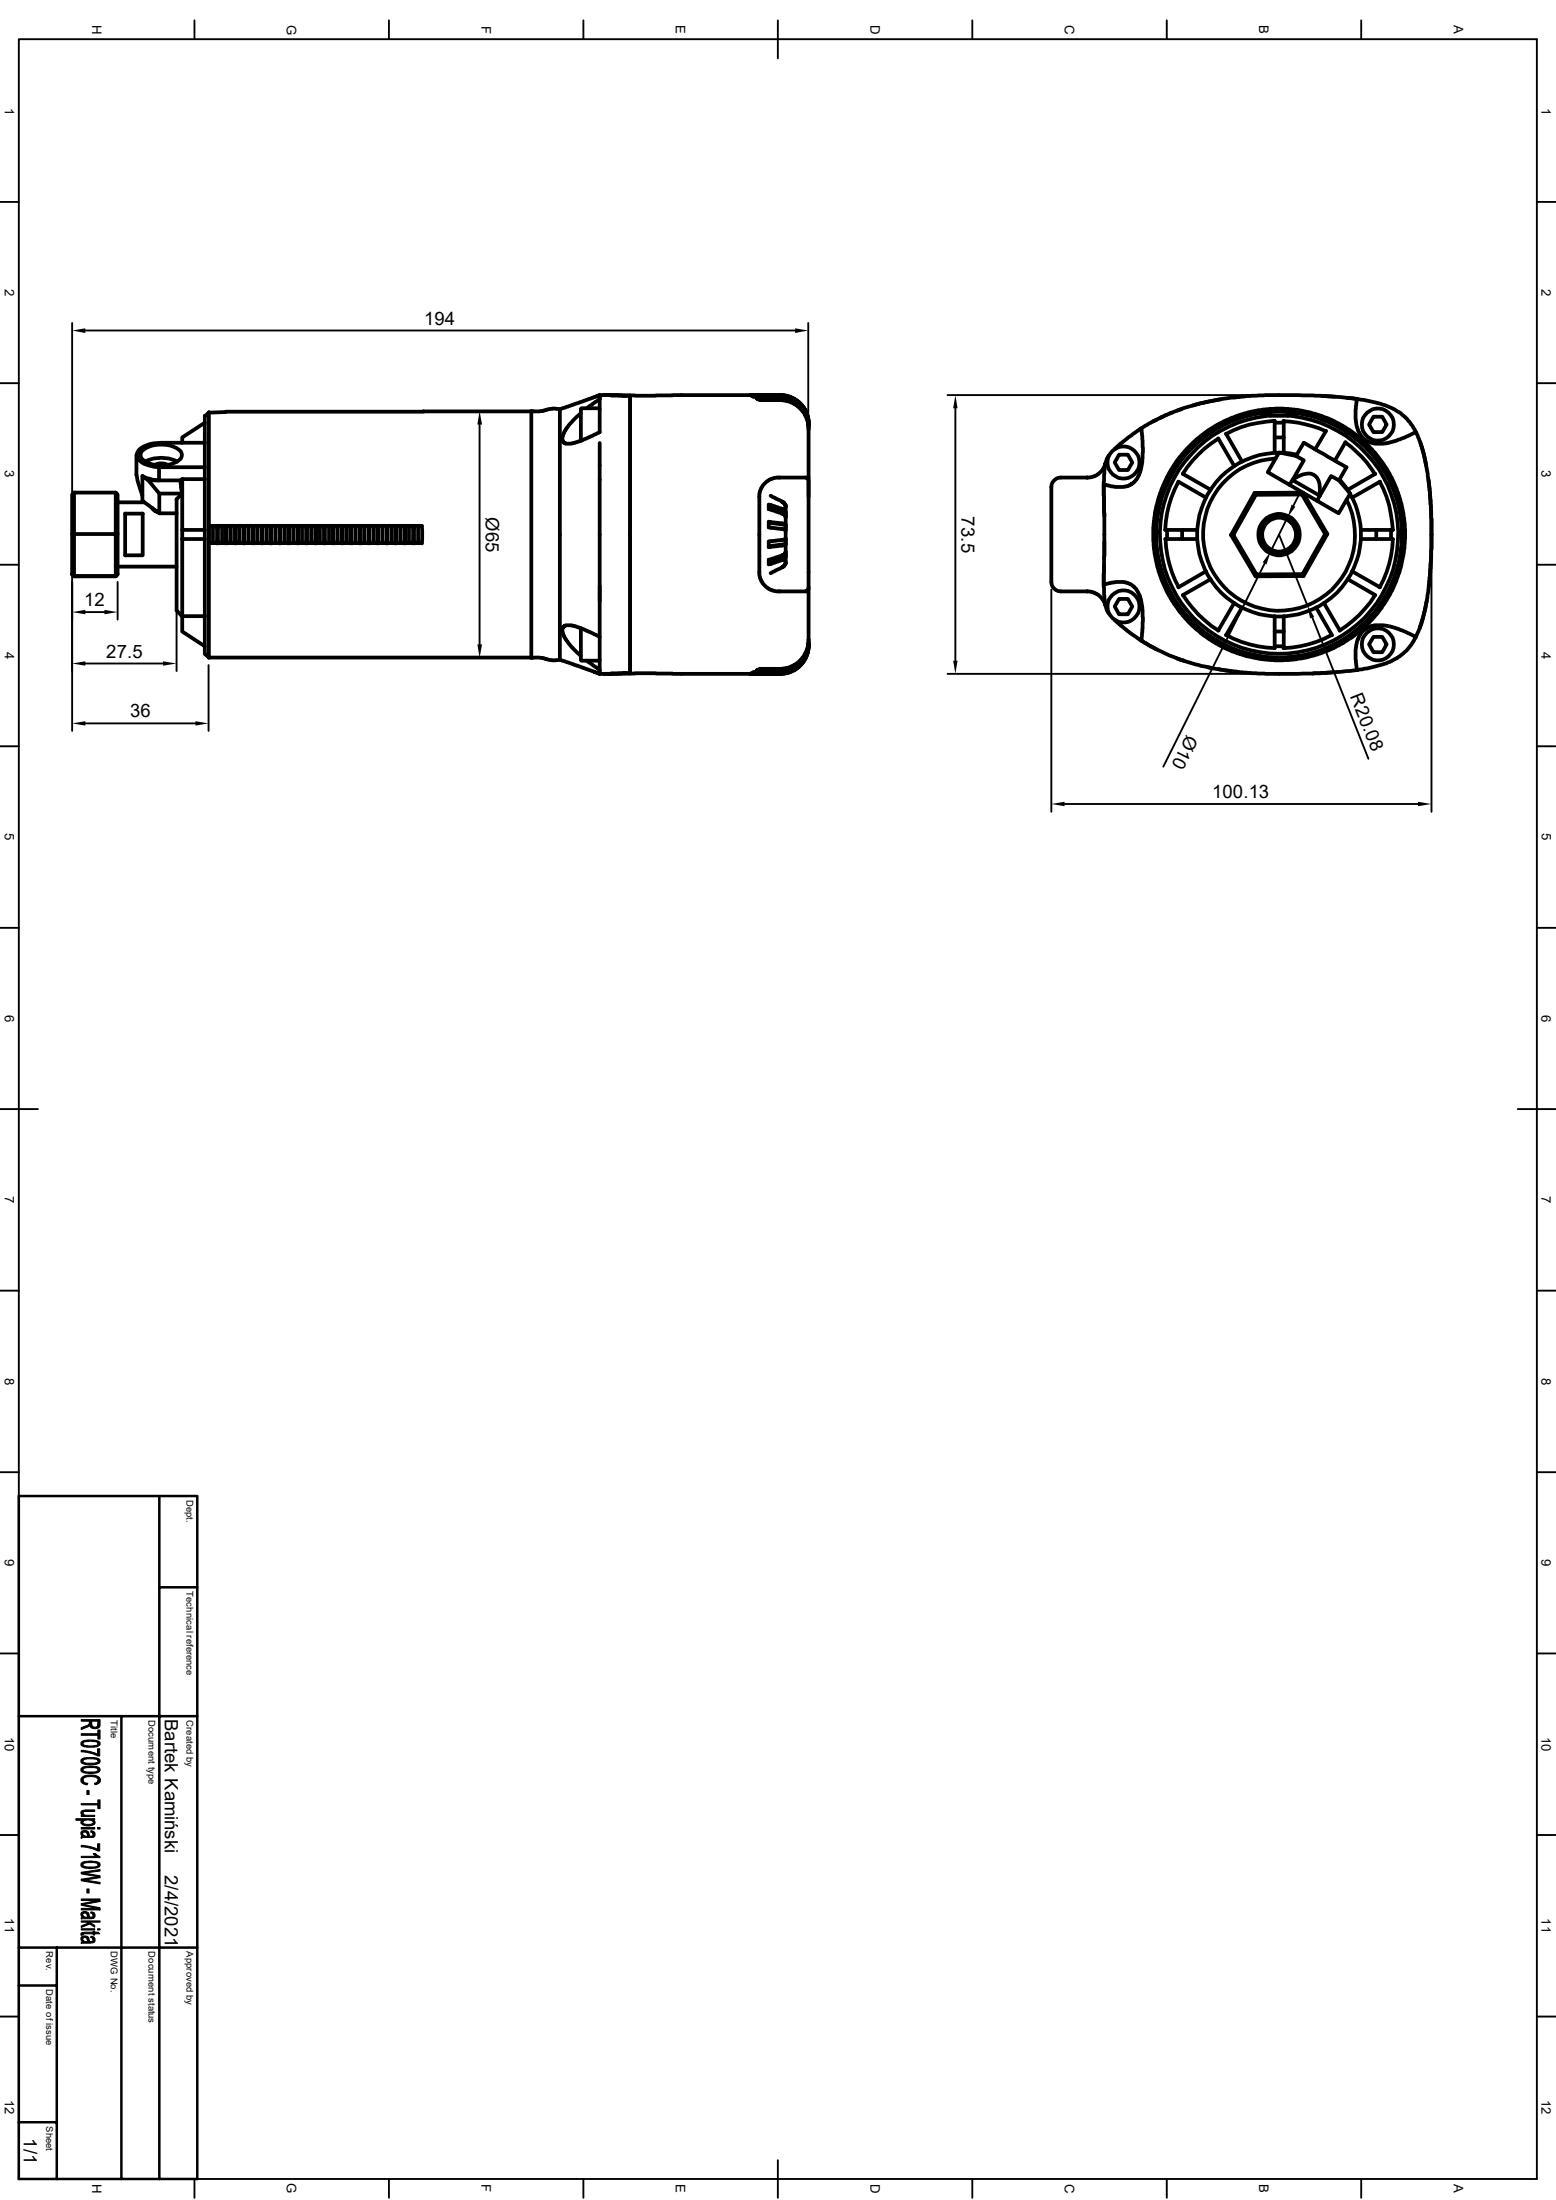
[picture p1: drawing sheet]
<svg xmlns="http://www.w3.org/2000/svg" width="210mm" height="297mm" viewBox="0 0 210 297" stroke-linecap="round" stroke-linejoin="round" font-family="sans-serif">
<g fill="none" stroke="#000" stroke-width=".51">
<path d="M27.6 59.8h-5.8a4.4 4.4 0 0 0-3.1 1 1.05 1.05 0 0 0 .4 1.6l.8 .4 1.5 .3M27.6 57.1l-3 2v.7M30.5 55.6l-2.3 .1M71.7 55.5l-41.2 .1M75.6 55.4v33.7M78.5 55.2h-.1v4.3M78.5 55.1h2.4M80.9 55.2h.1M80.9 59.8v30.7M80.9 53.7v4.3a.44 .44 0 0 1-.4 .5l-1.4 .7-1.6 .6-1.1 .1-.4-.3-.1-.6 .5-1 .9-1.1 1.1-1.1M80.9 53.3a.8 .8 0 0 1-.6 1l-1.1 .8M80.9 53.5v.1"/>
<path d="M80.9 53.3l4.8 .1 19.6-.1-4 .1h4.6l1.2 .4 .7 .5 .5 .5 .3 .4 .4 .8 .1 1.2M80.9 53.3l-5.3 1.9h-1.1l-1.3 .3h-1.5v33.3h1.5l1.3 .4 1.1-.1M81.5 53.3l3.5 .2zM85 53.5v37.3M105.3 53.3l1.1 .2 .7 .3 .7 .4 .5 .5 .5 .9 .3 .9v.7v-.7l-.3-.8-.3-.7-.7-.7-1.2-.7zM109.1 57.7l-.1-1.1-.4-.9-.8-1-.8-.5-1.2-.4h-3.6l.3 .2 3.4 .1 .6 .1 .9 .5 .8 .7 .5 .6 .4 1v1M109.1 57.3l-.1-1.1-.5-1-.7-.8-.9-.6-1.4-.3h-4l.2 .1h4l.5 .1 1 .4 1 .8 .5 .7 .4 1.1v.7M109.1 57.2v.1M109.1 57.4v.3M109.1 57.2h.1M109.1 57.3v.1M109.1 57.7v.3"/>
<path d="M109.1 58v21.3a.48 .48 0 0 1-.2 .5 .48 .48 0 0 1-.5 0h-3.9l-.8-.3-.7-.7-.3-.4-.2-.8v-10.9l.2-.8 .3-.4 .7-.6 .3-.2 .8-.2h3.7a.56 .56 0 0 1 .6 .2 .56 .56 0 0 1 0 .6v1.8M154.1 57.8l-1.9 1.3-1.7 1.5M154.1 57.8l.2 2.7-.1 1.4-.2 1.6-.5 1.1-.8 .8-1.1 .3h-1.6l-1-.3 .1 6.8-.1 6.8 1.6-.4h1.1l.8 .2 .9 .7 .4 .9 .4 1.6 .1 1.9-.2 2.1a.59 .59 0 0 0 .5 .8l1.3 .8 2 .9 2.1 .8 3.6 .9 3 .5 4.3 .3h4.4l4.9-.2 3-.3M154.1 57.8l.1-.1a30.5 30.5 0 0 1 14.5-4.2l2.1-.2 6.4 .1 3.6 .2 2.4 .2-.2 1.5v1.3l.3 1.5 .3 .7 .6 .6 .6 .3 .6 .2h1.3l1.4-.3 1.4-.5 1.6-.8M156.1 56.6l-.5 .3M157.4 56l-.8 .4M158.2 55.7l-.3 .1M159.4 55.2l-.5 .2M164.4 59.2a15.3 15.3 0 0 0-4.8 4.8l3.8 2.1M164.4 59.2l2.2 3.7M164.8 53.9l-3.8 .8M165.5 58.5l2.1 3.8"/>
<path d="M167.3 53.6h-.5M170.6 55.7l-.3 .4h4.6l-.1-.4M170.8 56.2a16.1 16.1 0 0 0-13.6 20.6 16.1 16.1 0 0 0 22.8 9.6 16.1 16.1 0 0 0 5.3-24.1 16.3 16.3 0 0 0-10.8-6.1M171.5 55.6v.5M172 56.8a14.8 14.8 0 0 0-6.5 1.8M172 56.8v.3h1.3v-.3M172 57.1v4M172 59.1h1.3M173.2 56.9a16.6 16.6 0 0 1 5.7 1.3M173.3 57.1v4M173.8 55.6v.5M178.4 53.5l1.8 .1"/>
<path d="M179 58.2l-1.5 2.5M181.6 59.7a14.5 14.5 0 0 1 4 4.3M181.6 59.7l-1.4 2.5M181.8 53.7l2.6 .4 2 .4 .8 .3a6.8 6.8 0 0 1 3.9 3.5M185.4 56.3h1.2l.6 1-.6 1h-1.2l-.6-1zM191.1 58.3l.6 1.3 .3 1.1 .7 3.3 .4 3.5 .1 4.7M191.7 59.8l.4 1.2 .4 1.8M10 66.5l-.3 .3v10.8l.3 .2-.3-.3M10 66.5v5.6h5.6v5.7h-5.6v-5.7h-.3M10 66.5h5.6M15.6 66.5l.3 .3v5.3h-.3zM15.9 72.1v5.4l-.3 .3h-5.6"/>
<path d="M15.9 77.5l-.3 .3M15.9 76.5h7.9M15.9 67.8h3.6M16.9 69.3h2.4v5.7h-2.4zM18.4 61.4v2.7l.2 1 .6 1.8M19.1 60.9a4.3 4.3 0 0 1 5.3 0 .95 .95 0 0 1-.6 1.5 4.5 4.5 0 0 1-4.7-.5 .85 .85 0 0 1 0-1zM19.2 64.3l.8 .6 1.5 1.7v2.7l-2.3-1.7zM19.2 64.3l1.4 .5 .8 .1M19.6 62.3a4.8 4.8 0 0 1 4.3 0M20 64.9h4.4M20.5 68.6l.3 .3 .5 .2M20.8 62.8a2.15 2.15 0 0 1 1.9 0"/>
<path d="M21.5 66.6h3.1M21.5 69.3h2.3M24.4 64.9v1l.2 .7M24.6 64.7l-.2 .2M24.6 64.7v1.9M24.6 66.6v4.9M24.6 64.7h3M24.6 72.8h3M24.6 71.5h3M24.6 71.5v1.3M24.6 66.6l-.8 .8v1.2v13.8l.8 .8M24.6 72.8v10.4"/>
<path d="M27.6 63.1h-6.1v1.8M28.2 72.2v1.2M28.2 72.2v16.6M28.2 72.2v-16.5l-.3 .3-.3 .1v32.2l.6 .5M28.2 73.3h1.1M28.7 71v2.3M29.3 71v2.4M29.3 71h-1.1v1.2M29.4 73.3h1.1M29.4 71h1.1M29.5 71v2.4M30 71v2.3"/>
<path d="M30.4 71v2.4M30.6 73.3h1.1M31.2 71v2.3M31.7 71v2.4M31.7 71h-1.1v2.4M31.8 73.3h1.1M31.8 71h1.1M31.9 71v2.4M32.3 71v2.3M32.9 71v2.4M33 73.3h1.1M33 71h1.1v2.4"/>
<path d="M33.1 71v2.4M33.6 71v2.3M34.2 73.3h1.1M34.2 71h1.1M34.3 71v2.4M34.8 71v2.3M35.3 71v2.4M35.4 73.3h1.1M35.4 71h1.1M35.5 71v2.4M36 71v2.3M36.4 71v2.4"/>
<path d="M36.7 73.3h1M37.2 71v2.3M37.7 71v2.4M37.7 71h-1v2.4M37.8 73.3h1.1M37.8 71h1.1M37.9 71v2.4M38.4 71v2.3M38.9 71v2.4M39 73.3h1.1M39 71h1.1v2.4M39.1 71v2.4"/>
<path d="M39.6 71v2.3M40.3 73.3h1M40.3 71h1M40.3 71v2.4M40.8 71v2.3M41.3 71v2.4M41.4 73.3h1.1M41.4 71h1.1v2.4M41.5 71v2.4M42 71v2.3M42.7 73.3h1M42.7 71h1"/>
<path d="M42.7 71v2.4M43.2 71v2.3M43.7 71v2.4M43.9 73.3h1M43.9 71h1M43.9 71v2.4M44.4 71v2.3M44.9 71v2.4M45.1 73.3h1M45.6 71v2.3M46.1 71v2.4M46.1 71h-1v2.4"/>
<path d="M46.3 73.3h1M46.3 71h1M46.3 71v2.4M46.8 71v2.3M47.3 71v2.4M47.5 73.3h1M47.5 71h1v2.4M47.5 71v2.4M48 71v2.3M48.7 73.3h1M48.7 71h1M48.7 71v2.4"/>
<path d="M49.2 71v2.3M49.7 71v2.4M49.9 73.3h1M49.9 71h1M49.9 71v2.4M50.4 71v2.3M50.9 71v2.4M51.1 73.3h1.1M51.6 71v2.3M52.1 71v2.4M52.2 71h-1.1v2.4M52.3 73.3h1"/>
<path d="M52.3 71h1M52.3 71v2.4M52.8 71v2.3M53.3 71v2.4M53.5 73.3h1.1M54 71v2.3M54.5 71v2.4M54.6 71h-1.1v2.4M54.7 73.3h1.1M54.7 71h1.1M54.7 71v2.4M55.2 71v2.3"/>
<path d="M55.7 71v2.4M55.9 73.3h1M55.9 71h1v2.4M55.9 71v2.4M56.4 71v2.3M80.9 79.1v2.1M103.8 68.2h.2M103.8 68.1v.6l1.9 .7 .3 .2v.3v-.7M103.8 70.4l1.8 .3a.35 .35 0 0 1 .4 .1 .35 .35 0 0 1 0 .4v.4l-.3-.2-1.9-.2zM103.8 73.1l1.9-.2 .3-.2v.4a.42 .42 0 0 1-.5 .6l-1.7 .2zM103.8 68.4l2.2 .8M103.8 70.6l2.2 .3"/>
<path d="M104 76.1l-.2 .1M104 68.2l1.7 .5a.43 .43 0 0 1 .3 .5M104 66.9l1.7 .9 .1 .1a.49 .49 0 0 1 .2 .6v-.3v7.9v-.2a.67 .67 0 0 1-.3 .6l-1.7 .9M106 75.1a.75 .75 0 0 1-.7 .6l-1.3 .5M106 75.1v-.6v.2l-.3 .2-1.9 .7v.6M106 73.4l-2.2 .3M106 75.1l-2.2 .8M109.1 79.2v7.2M146.7 79.8l.6 .1 1 .4 .7 .8 .2 .7M146.8 64.5h-3.6a1.33 1.33 0 0 0-1.3 1.6v9.8a9.6 9.6 0 0 0 .2 3.3 1.27 1.27 0 0 0 1.1 .6h3.6M149 76.3v2.9l.1 1.6 .2 1.3 .4 .7M149.1 73.2l-.1 2.1"/>
<path d="M149.2 62.5l-.2 .7-.7 .8-.9 .4-.7 .1M149.7 61.5l-.5 .9-.1 1.1-.1 1.6 .1 4.6M151 61.4h1.2l.6 1-.6 1.1h-1.2l-.5-1.1zM157.3 72.8a14.8 14.8 0 0 0 1.8 6.5M157.5 71.5h4.1M157.5 72.8h4.1M159 65.1a14.5 14.5 0 0 0-1.7 6.4h.2v1.3h-.2M159 65l3.8 2.2M159.6 71.5v1.3M161.6 71.5a11.1 11.1 0 0 0 11 11.7 11.1 11.1 0 0 0 11.1-11.7M162.8 77.1l-3.8 2.2M163.4 78.2l-3.8 2.1"/>
<path d="M166.2 72.2l3.3 5.6 .1-.2M166.2 72.2h.3M169.3 66.5l-3.1 5.7M169.5 66.8h6.2l3.2 5.3-3.1 5.4-6.2 .1-3.1-5.4zM172.2 61.9a10.3 10.3 0 0 0-9.8 10.2 10.3 10.3 0 0 0 9.6 10.3 10.3 10.3 0 0 0 10.8-9 10.7 10.7 0 0 0-1.1-6M172.6 61.1l2.3 .5 1.1 .5-2 3.3-2.9-1.6zM173.3 61.1l1.7 .3M173.3 61.1a11.1 11.1 0 0 0-11.7 10.4M174 65.4l3.8 2.2M174.9 61.6l1.1-1.8 .2 .1 5.5 3.2-1 1.8M175.7 66.8l.2-.3h-6.6l.2 .3M175.8 77.5l.1 .3h-6.4"/>
<path d="M175.9 66.5l3.3 5.6M178.1 66.9v-.6a2.07 2.07 0 0 0-1.1-2.3 3.2 3.2 0 0 0-2.5 .8l3.6 2.1M178.9 72.1h.3l-3.3 5.7M179.7 64.3l1 .6 1.5 1.7-1.5 2.7-2.9-1.7zM180.8 64.7a11.1 11.1 0 0 1 2.9 6.8M181.9 78.2l3.7 2.1M182.5 77.1l3.8 2.2M183.7 72.8h4M183.7 71.5h4M185.6 64l-3.7 2.1M185.8 71.5v1.3M186.2 65a14.8 14.8 0 0 1 1.8 6.5h-.3v1.3h.3"/>
<path d="M186.3 65l-3.8 2.2M188 72.8a14.5 14.5 0 0 1-1.8 6.5M192.8 64.8l.4 4.1v3.3M193.2 72.2v3l-.3 3.9M193.2 72.2l-.2 5.1-.3 3.3-.6 2.8-.5 1.5-.5 1.1M24.6 83.2v2.1l3 1.9M24.6 83.2h3M28.2 88.8h43.5M75.6 89.1l5.3 1.9M78.4 84.8v4.3l.1 .1M78.5 89.2h2.4M79.2 89.2l1.7 1.3"/>
<path d="M80.9 90.5v.5M80.9 86l-3-1.4-.8-.2h-.5a.7 .7 0 0 0-.6 .4 .7 .7 0 0 0 0 .7l.2 .6 .5 .7 1.7 1.7M80.9 90.8v.1M80.9 89.1v.1M85 90.8h.1M85 90.8l-3.5 .2M101.6 90.8l.1-.1h4l.7-.1 .7-.3 1-.8 .6-.8 .4-1.1v-.7l-.1 1.2-.3 .8-.7 .9-1 .7-.9 .3h-.6zM102.2 90.5l.3-.2h3.1l.7-.1 .8-.4 .6-.4 .8-.9 .5-1 .1-1.1v1.1l-.4 1-.5 .7-.9 .8-.7 .3-.9 .2zM109.1 87.1l-.1 1-.6 1.3-1 .9-.7 .4-.8 .2h-4.6l4 .1h-14.5l-2.3-.1-7.6 .1M109.1 87v.1M109.1 86.7v.2M109.1 87.1v.7l-.2 .6-.6 1.1-.5 .5-.8 .6-.7 .2-1 .2 .7-.1a3.8 3.8 0 0 0 3.1-3.8"/>
<path d="M150.5 83.7l1.6 1.4 1.7 1.2 2.3 1.4M151 80.9h1.2l.6 1-.6 1h-1.2l-.5-1zM158.9 88.9l.9 .3M159.7 80.3a14.9 14.9 0 0 0 4.8 4.8M163 90.1l.4 .1M164.5 90.3l.3 .1M165.1 90.5l2 .2M165.5 85.7a14.8 14.8 0 0 0 6.5 1.8v-.3h1.3v.3M166.6 81.4l-2.2 3.7M167.6 82l-2.1 3.8M172 83.2v4M172 85.3h1.3"/>
<path d="M173.3 83.2v4M177.6 82l2.2 3.8M178.7 81.4l2.1 3.7M179.7 85.7a14.8 14.8 0 0 1-6.5 1.8M180.2 90.8l-3 .1M185.4 86h1.2l.6 1-.6 1.1h-1.2l-.6-1.1zM185.6 80.3a14.9 14.9 0 0 1-4.8 4.8M191.1 86l-1.8-.9-2-.6-1.8-.1-1 .4-.7 .6-.4 .5-.3 .8-.1 1v1.3l.2 1.5M191.1 86l-.2 .4a7.5 7.5 0 0 1-5.6 3.6l-2.1 .5M192.6 81.2l-.4 1.8-.6 1.8"/>
<circle cx="186" cy="57.3" r="2.16"/>
<circle cx="151.6" cy="62.4" r="2.16"/>
<circle cx="172.6" cy="72.2" r="16.6"/>
<circle cx="172.6" cy="72.2" r="2.53"/>
<circle cx="172.6" cy="72.2" r="2.29"/>
<circle cx="172.6" cy="72.2" r="2.8"/>
<circle cx="172.6" cy="72.2" r="17"/>
<circle cx="151.6" cy="81.9" r="2.16"/>
<circle cx="186" cy="87" r="2.16"/>
</g>
<g fill="#000">
<circle cx="104" cy="67" r=".25"/>
<circle cx="104" cy="77.3" r=".25"/>
</g>
<path d="M2.5 202h24.1v92.2h-24.1zM21.5 202v92.2M21.5 214.3h5.1M2.5 231.7h24.1M16.4 231.7v62.5M2.5 268.1h5.2M2.5 262.9h24.1M7.7 262.9v31.3M2.5 286.5h5.2" fill="none" stroke="#000" stroke-width=".34"/>
<g fill="#000" stroke="#000" stroke-width=".13">
<path d="M11 233.3l.9-.4 .1-.1 .1-.2v.4l-.2 .1-.9 .4z" fill-rule="evenodd"/>
<path d="M11.2 235l.6-.1h1.2l.3 .2v.3a.66 .66 0 0 0-.9-.3h-.4a1 1 0 0 0-.8 .3z" fill-rule="evenodd"/>
<path d="M11.1 237.4l.5-.1h1.2l.5 .1v.3a1.23 1.23 0 0 0-1.3-.3 .76 .76 0 0 0-.8 .3z" fill-rule="evenodd"/>
<path d="M11.1 238.6l.9-.2 .9 .1 .4 .1v.3a.9 .9 0 0 0-1.1-.3h-.1a.9 .9 0 0 0-.9 .3z" fill-rule="evenodd"/>
<path d="M12.4 232.4v.4a.43 .43 0 0 0 .4 .4 .43 .43 0 0 0 .4-.4l.1 .5-.3 .1-.6-.1z" fill-rule="evenodd"/>
<path d="M11 236.3l1.2 .2 1 .4v-.8h.3v1h-.3l-1.3-.5-.9-.1z" fill-rule="evenodd"/>
<path d="M11 232.2h2.5v.9l-.2 .2-.1-.9h-.8l-.1 .9-.2-.3v-.6h-1.1z" fill-rule="evenodd"/>
<path d="M11 234.1h2.2v-.5h.3v1.2h-.3v-.5h-2.2z" fill-rule="evenodd"/>
<path d="M11 235.2l.1-.1 .1 .4a2.05 2.05 0 0 0 1.5 .2l.6-.2v-.4a.37 .37 0 0 1 .2 .4 .37 .37 0 0 1-.4 .3l-1.4 .1a.69 .69 0 0 1-.8-.5z" fill-rule="evenodd"/>
<path d="M11 237.5l.1-.1 .1 .3a1.06 1.06 0 0 0 1.1 .3 1.03 1.03 0 0 0 1-.2v-.4a.4 .4 0 0 1 .2 .5 .4 .4 0 0 1-.5 .3l-.3 .1-1-.1a.62 .62 0 0 1-.8-.6z" fill-rule="evenodd"/>
<path d="M11 238.7l.1-.1 .1 .3a1.3 1.3 0 0 0 1.3 .3l.7-.1 .1-.1v-.4a.37 .37 0 0 1 .2 .4 .37 .37 0 0 1-.4 .3l-.6 .1h-.7a.7 .7 0 0 1-.9-.5z" fill-rule="evenodd"/>
<path d="M11.1 247.6l.1 .3z" fill-rule="evenodd"/>
<path d="M11.1 258.5l.1 .4z" fill-rule="evenodd"/>
<path d="M11.2 244.8v.3z" fill-rule="evenodd"/>
<path d="M11.7 241.7h.3v.6h-.3z" fill-rule="evenodd"/>
<path d="M11.7 255h.3v.6h-.3z" fill-rule="evenodd"/>
<path d="M11.2 240.3a.55 .55 0 0 0 .7 .4l-.1 .3-.5-.2-.1-.1z" fill-rule="evenodd"/>
<path d="M10.9 247.4a.71 .71 0 0 1 1-.1v.6v-.1a.44 .44 0 0 0-.7-.4l-.1 .5-.2-.3z" fill-rule="evenodd"/>
<path d="M11 258.1h.3h.5l.1 .1v.6a.51 .51 0 0 0-.5-.5h-.2l-.1 .2v.3a.43 .43 0 0 1-.1-.7z" fill-rule="evenodd"/>
<path d="M12.3 247.1l.3 .1v.5l-.1-.3h-.3z" fill-rule="evenodd"/>
<path d="M12.3 258.1l.3 .1v.4l-.1-.2-.3-.1z" fill-rule="evenodd"/>
<path d="M12.6 245.7v.3z" fill-rule="evenodd"/>
<path d="M11 244.6l.1-.2 .4-.1h1.3v.3h-1.4l-.2 .1v.4l-.3-.2z" fill-rule="evenodd"/>
<path d="M11 245.1h.2l.1-.2 .2 .2h1.3v.1h-1.8z" fill-rule="evenodd"/>
<path d="M10.2 245.5h2.6v.2h-.2l-.1 .2a1.08 1.08 0 0 0-1.3 .1l-.1-.3h-.9z" fill-rule="evenodd"/>
<path d="M11 246.7h1.8v.2h-1.8z" fill-rule="evenodd"/>
<path d="M11 245.8l.1-.1 .1 .3a.71 .71 0 0 0 .9 .3l.4-.1 .1-.2v-.3a.36 .36 0 0 1 .2 .5 .36 .36 0 0 1-.4 .2l-.4 .1a1.01 1.01 0 0 1-1.1-.4z" fill-rule="evenodd"/>
<path d="M11.2 247.7l.4 .2h.3v-.6l.1 .1a.35 .35 0 0 0 .1 .4 .35 .35 0 0 0 .4 .1l.1-.7a.47 .47 0 0 1 .2 .7 .47 .47 0 0 1-.7 .2l-1.1 .1v-.3h.2z" fill-rule="evenodd"/>
<path d="M11.2 258.6l.2 .2h.5v-.6l.1 .2a.32 .32 0 0 0 .2 .4 .32 .32 0 0 0 .4-.1v-.5a.46 .46 0 0 1 .2 .6 .46 .46 0 0 1-.6 .2l-1.2 .1v-.2h.2z" fill-rule="evenodd"/>
<path d="M12.6 250.2h.3l.1 .2v.2z" fill-rule="evenodd"/>
<path d="M12.7 240.7l.5-.1 .1-.3-.1 .5-.4 .2z" fill-rule="evenodd"/>
<path d="M11.1 251.4l.9-.2 .9 .1 .4 .1v.4a.9 .9 0 0 0-1.1-.3h-.1a.9 .9 0 0 0-.9 .3z" fill-rule="evenodd"/>
<path d="M11 249.1l1.2 .2 1 .4v-.8h.3v1h-.3l-1.3-.5-.9-.1z" fill-rule="evenodd"/>
<path d="M11 243.5h2.2v-.5h.3v1.2h-.3v-.5h-2.2z" fill-rule="evenodd"/>
<path d="M11 250.6h2v-.2l.5 .3v.1h-2.5z" fill-rule="evenodd"/>
<path d="M11 251.5l.1-.1 .1 .4a1.3 1.3 0 0 0 1.3 .3l.7-.2 .1-.1v-.4a.37 .37 0 0 1 .2 .4 .37 .37 0 0 1-.4 .3l-.6 .2-.7-.1a.7 .7 0 0 1-.9-.5z" fill-rule="evenodd"/>
<path d="M11 252.8l2.5-.4v.2l-2.2 .3z" fill-rule="evenodd"/>
<path d="M11 252.8l2.5 .4v.3l-.4-.2-2.1-.3z" fill-rule="evenodd"/>
<path d="M11 253.7l2-.3 .5 .1-2.2 .3z" fill-rule="evenodd"/>
<path d="M11 253.7l.3 .1 2.2 .3v.2l-2.5-.4z" fill-rule="evenodd"/>
<path d="M11 257l2.5 .6v.3l-.4-.3-2.1-.4z" fill-rule="evenodd"/>
<path d="M11 257l2.1-.4 .4 .1-2.2 .4z" fill-rule="evenodd"/>
<path d="M13.2 246.7h.3v.2h-.3z" fill-rule="evenodd"/>
<path d="M11 257.6h2.1l.4 .3h-2.5z" fill-rule="evenodd"/>
<path d="M11 256.4h2.5v.3l-.4-.1h-2.1z" fill-rule="evenodd"/>
<path d="M11 259.3h2.5v.2h-1.4l-.2 .1-.2-.1h-.7z" fill-rule="evenodd"/>
<path d="M11 240a2.13 2.13 0 0 1 2.5 .1 .49 .49 0 0 1-.2 .7v-.5a.66 .66 0 0 0-.9-.4l-.2-.1a.97 .97 0 0 0-1 .5v.4a.49 .49 0 0 1-.2-.7z" fill-rule="evenodd"/>
<path d="M11.1 261.8l.1 .3z" fill-rule="evenodd"/>
<path d="M10.9 261l.3-.1v.3l-.2 .1z" fill-rule="evenodd"/>
<path d="M11 261.5l.3-.1h.5l.1 .1v.6l-.1-.1a.37 .37 0 0 0-.2-.4 .37 .37 0 0 0-.4 .1l-.1 .4a.43 .43 0 0 1-.1-.6z" fill-rule="evenodd"/>
<path d="M12.3 261.4l.3 .1v.4l-.1-.2-.3-.1z" fill-rule="evenodd"/>
<path d="M11 260l1.1-.5 .7 .4v.3l-.7-.4-1.1 .4z" fill-rule="evenodd"/>
<path d="M11 260.4h1.8v.2h-1.8z" fill-rule="evenodd"/>
<path d="M11.2 261.9l.3 .2h.4v-.6l.1 .2a.33 .33 0 0 0 .1 .4 .33 .33 0 0 0 .5-.1v-.5a.42 .42 0 0 1 .2 .5 .42 .42 0 0 1-.5 .3l-1.3 .1v-.2l.2-.1z" fill-rule="evenodd"/>
<path d="M11.2 260.9h1.4v-.2h.2v.2h.5l.2 .2h-.7v.1h-.2v-.1h-1.3l-.1 .1z" fill-rule="evenodd"/>
<path d="M13.2 260.4h.3v.2h-.3z" fill-rule="evenodd"/>
</g>
<g fill="none" stroke="#000" stroke-width=".25">
<path d="M2.5 5.3h204.9v288.9h-204.9zM26.2 2.8v2.5M52.5 2.8v2.5M78.7 2.8v2.5M105 2.8v5.1M131.2 2.8v2.5M157.5 2.8v2.5M183.7 2.8v2.5M0 27.3h2.5M207.4 27.3h2.6M0 51.7h2.5M9.7 43.6v27.5"/>
<path d="M11.5 44.6h95.8M63.7 55.5h7M64.7 57.3v29.7M109.1 43.6v13.3M127.9 53.3h43.7M128.9 55.1v34.1M207.4 51.7h2.6M0 76.2h2.5M9.7 73.1v25.6M15.9 78.6v5.1M23.8 77.6v13M141.9 79.6v30"/>
<path d="M170.7 76.1l-13.7 27.4M172.6 72.2l3.8 9.5M173.8 69.8l-2.3 4.7M175.4 66.7l-.8 1.5M193.2 73.2v36.4M207.4 76.2h2.6M11.5 97.7h14.9M11.5 82.6h2.6M11.5 89.6h10.5M28.2 89.8v8.9M63.7 88.8h7M127.9 91h43.7"/>
<path d="M177.1 83.4l7.6 19M0 100.8h2.5M143.7 108.5h47.7M207.4 100.8h2.6M0 125.3h2.5M207.4 125.3h2.6M0 149.7h5.1M204.9 149.7h5.1M0 174.2h2.5M207.4 174.2h2.6M0 198.8h2.5M207.4 198.8h2.6"/>
<path d="M0 223.2h2.5M207.4 223.2h2.6M0 247.7h2.5M207.4 247.7h2.6M0 272.2h2.5M207.4 272.2h2.6M26.2 294.2v2.5M52.5 294.2v2.5M78.7 294.2v2.5M105 291.6v5.1M131.2 294.2v2.5M157.5 294.2v2.5"/>
<path d="M183.7 294.2v2.5"/>
</g>
<g fill="#000">
<path d="M9.7 44.6l1.8-.3v.7zM64.7 55.5l.4 1.8h-.7zM107.3 44.3l1.8 .3-1.8 .4zM128.9 53.3l.3 1.8h-.5zM171.5 74.5l-.6 1.7-.5-.3zM174.3 68.1l.5 .3-1 1.4zM9.7 97.7l1.8-.3v.6zM9.7 82.6l1.8-.3v.6zM9.7 89.6l1.8-.3v.6zM14.1 82.3l1.8 .3-1.8 .3zM22 89.3l1.8 .3-1.8 .3zM26.4 97.4l1.8 .3-1.8 .3z"/>
<path d="M64.4 87h.7l-.4 1.8zM128.7 89.2h.5l-.3 1.8zM176.4 81.7l1 1.6-.6 .2zM141.9 108.5l1.8-.3v.6zM191.4 108.2l1.8 .3-1.8 .3z"/>
</g>
<g font-size="2.5">
<text x="57.2" y="43.9">194</text>
<text x="65.6" y="69.8" transform="rotate(90 65.6 69.8)">Ø65</text>
<text x="129.8" y="69.7" transform="rotate(90 129.8 69.7)">73.5</text>
<text x="11.3" y="81.9">12</text>
<text x="14.4" y="88.8">27.5</text>
<text x="182.2" y="94" transform="rotate(68 182.2 94)">R20.08</text>
<text x="17.6" y="96.9">36</text>
<text x="160.2" y="99.1" transform="rotate(116 160.2 99.1)">Ø10</text>
<text x="163.6" y="107.7">100.13</text>
<text x="22.3" y="232" transform="rotate(90 22.3 232)">Bartek Kamiński</text>
<text x="22.2" y="253.1" transform="rotate(90 22.2 253.1)">2/4/2021</text>
<text x="3.2" y="288.7" transform="rotate(90 3.2 288.7)">1/1</text>
</g>
<g font-size="1.8">
<text x="12.4" y="3.4" transform="rotate(90 12.4 3.4)">H</text>
<text x="38.7" y="3.3" transform="rotate(90 38.7 3.3)">G</text>
<text x="65" y="3.5" transform="rotate(90 65 3.5)">F</text>
<text x="91.2" y="3.4" transform="rotate(90 91.2 3.4)">E</text>
<text x="117.5" y="3.4" transform="rotate(90 117.5 3.4)">D</text>
<text x="143.7" y="3.4" transform="rotate(90 143.7 3.4)">C</text>
<text x="170" y="3.4" transform="rotate(90 170 3.4)">B</text>
<text x="196.2" y="3.4" transform="rotate(90 196.2 3.4)">A</text>
<text x=".6" y="14.5" transform="rotate(90 .6 14.5)">1</text>
<text x="208.1" y="14.5" transform="rotate(90 208.1 14.5)">1</text>
<text x=".6" y="39" transform="rotate(90 .6 39)">2</text>
<text x="208.1" y="39" transform="rotate(90 208.1 39)">2</text>
<text x=".6" y="63.5" transform="rotate(90 .6 63.5)">3</text>
<text x="208.1" y="63.5" transform="rotate(90 208.1 63.5)">3</text>
<text x=".6" y="88" transform="rotate(90 .6 88)">4</text>
<text x="208.1" y="88" transform="rotate(90 208.1 88)">4</text>
<text x=".6" y="112.5" transform="rotate(90 .6 112.5)">5</text>
<text x="208.1" y="112.5" transform="rotate(90 208.1 112.5)">5</text>
<text x=".6" y="137" transform="rotate(90 .6 137)">6</text>
<text x="208.1" y="137" transform="rotate(90 208.1 137)">6</text>
<text x=".6" y="161.5" transform="rotate(90 .6 161.5)">7</text>
<text x="208.1" y="161.5" transform="rotate(90 208.1 161.5)">7</text>
<text x=".6" y="186" transform="rotate(90 .6 186)">8</text>
<text x="208.1" y="186" transform="rotate(90 208.1 186)">8</text>
<text x=".6" y="210.5" transform="rotate(90 .6 210.5)">9</text>
<text x="208.1" y="210.5" transform="rotate(90 208.1 210.5)">9</text>
<text x=".6" y="234.5" transform="rotate(90 .6 234.5)">10</text>
<text x="208.1" y="234.5" transform="rotate(90 208.1 234.5)">10</text>
<text x=".6" y="259" transform="rotate(90 .6 259)">11</text>
<text x="208.1" y="259" transform="rotate(90 208.1 259)">11</text>
<text x=".6" y="283.5" transform="rotate(90 .6 283.5)">12</text>
<text x="208.1" y="283.5" transform="rotate(90 208.1 283.5)">12</text>
<text x="12.4" y="294.8" transform="rotate(90 12.4 294.8)">H</text>
<text x="38.7" y="294.8" transform="rotate(90 38.7 294.8)">G</text>
<text x="65" y="294.9" transform="rotate(90 65 294.9)">F</text>
<text x="91.2" y="294.9" transform="rotate(90 91.2 294.9)">E</text>
<text x="117.5" y="294.8" transform="rotate(90 117.5 294.8)">D</text>
<text x="143.7" y="294.8" transform="rotate(90 143.7 294.8)">C</text>
<text x="170" y="294.9" transform="rotate(90 170 294.9)">B</text>
<text x="196.2" y="294.9" transform="rotate(90 196.2 294.9)">A</text>
</g>
<g font-size="1.3">
<text x="25.2" y="202.5" transform="rotate(90 25.2 202.5)">Dept.</text>
<text x="25.2" y="214.8" transform="rotate(90 25.2 214.8)">Technical reference</text>
<text x="14.9" y="232.2" transform="rotate(90 14.9 232.2)">Title</text>
<text x="20.1" y="232.2" transform="rotate(90 20.1 232.2)">Document type</text>
<text x="25.2" y="232.2" transform="rotate(90 25.2 232.2)">Created by</text>
<text x="6.2" y="263.4" transform="rotate(90 6.2 263.4)">Rev.</text>
<text x="14.9" y="263.4" transform="rotate(90 14.9 263.4)">DWG No.</text>
<text x="20.1" y="263.4" transform="rotate(90 20.1 263.4)">Document status</text>
<text x="25.2" y="263.4" transform="rotate(90 25.2 263.4)">Approved by</text>
<text x="6.2" y="268.6" transform="rotate(90 6.2 268.6)">Date of issue</text>
<text x="6.2" y="287" transform="rotate(90 6.2 287)">Sheet</text>
</g>
</svg>
